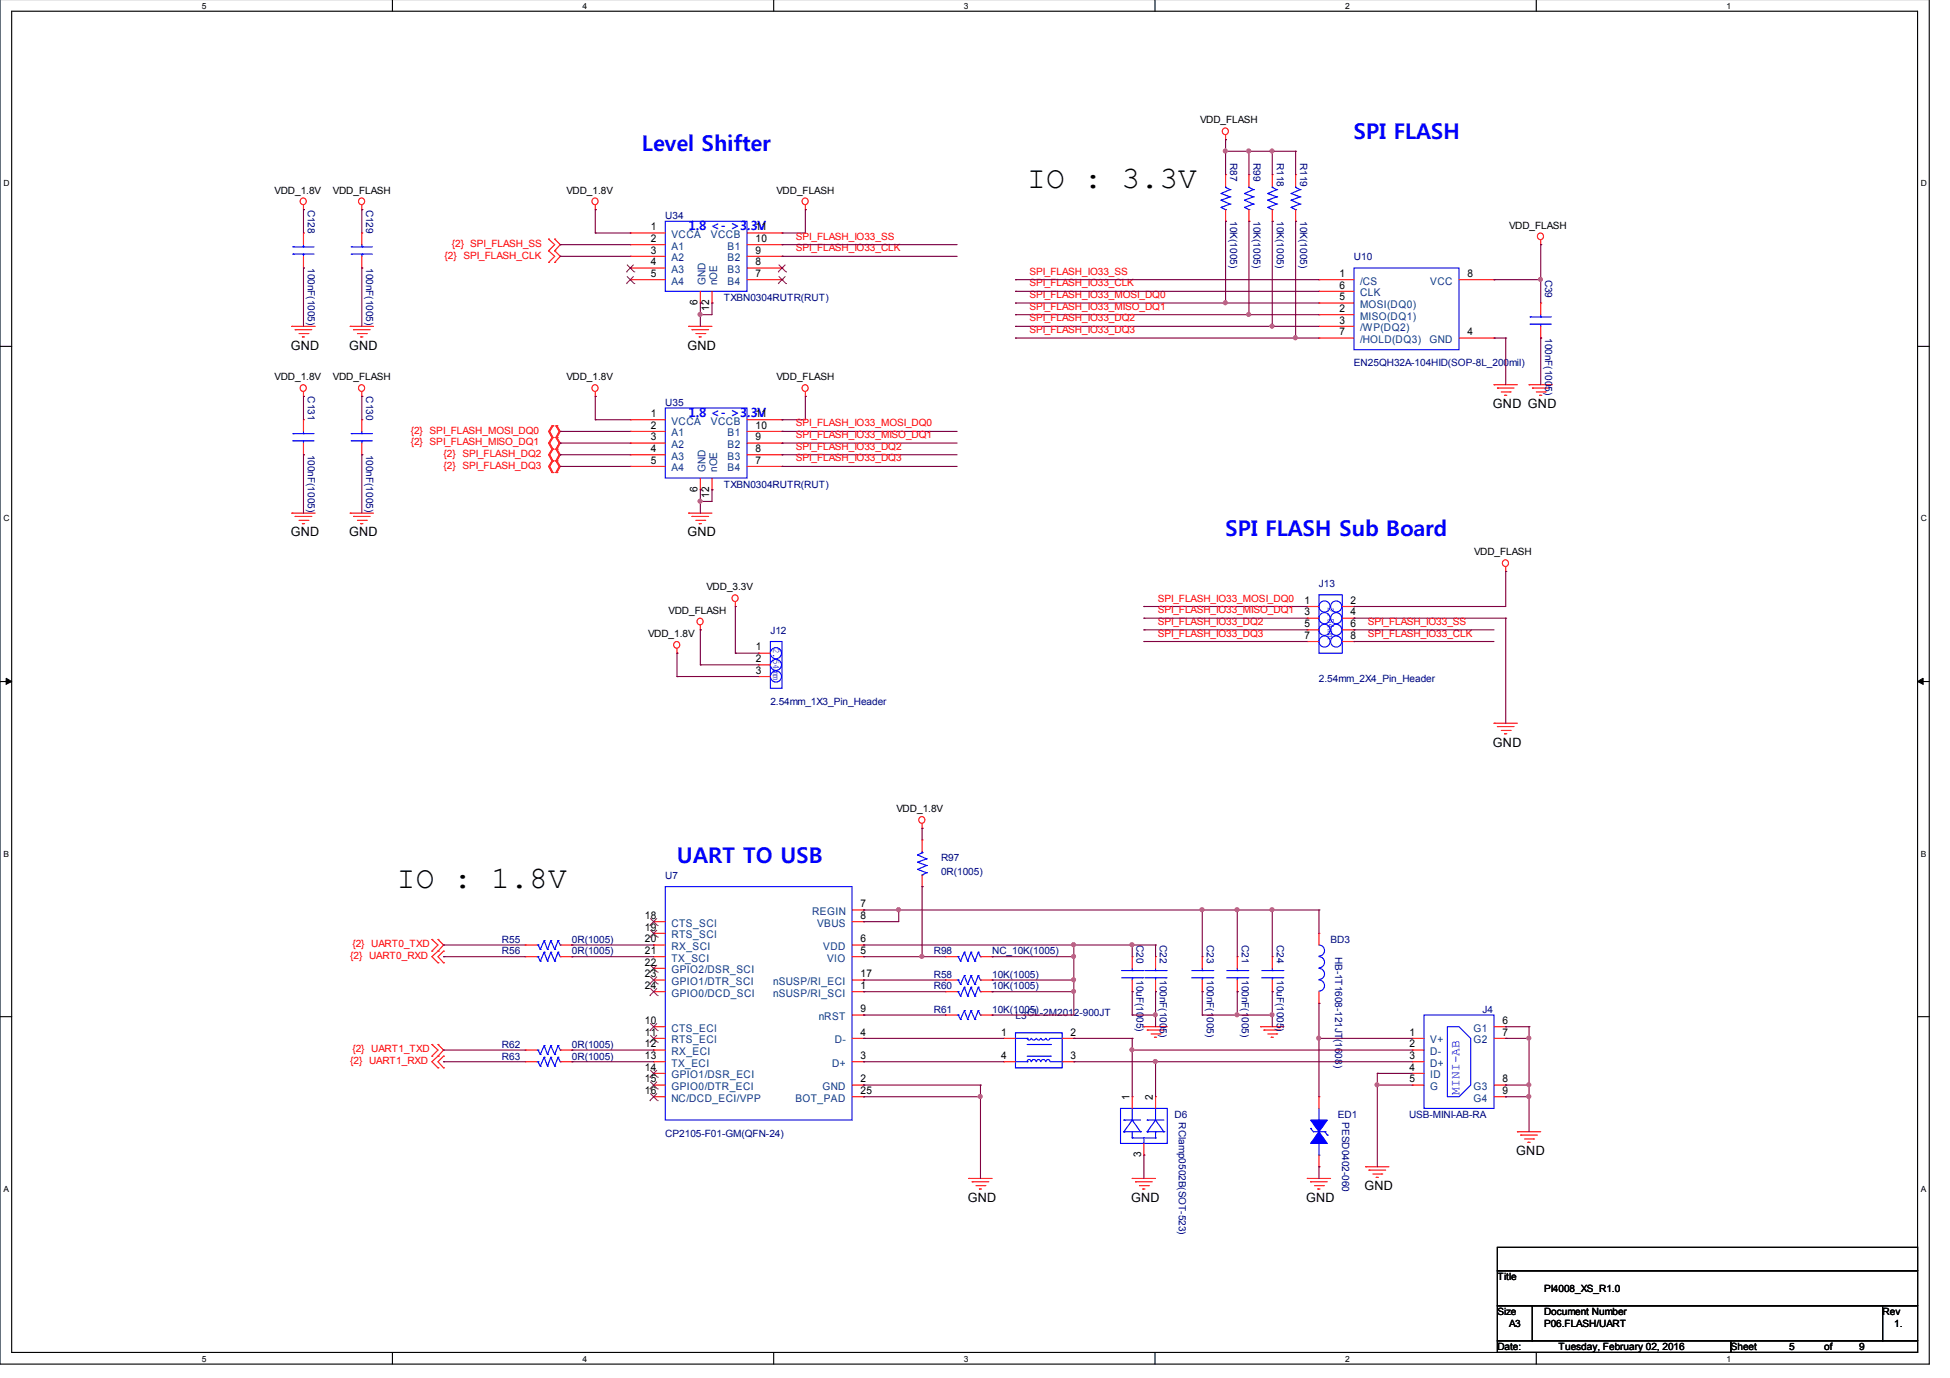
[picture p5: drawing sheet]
<svg xmlns="http://www.w3.org/2000/svg" width="297mm" height="210mm" viewBox="0 0 297 210" stroke-linecap="round" stroke-linejoin="round" font-family="sans-serif">
<path d="M0 -.1v207.9h293.9v-207.9M1.8 1.7h290.3v204.3h-290.3z" fill="none" stroke="#000" stroke-width=".17"/>
<g fill="#fff">
<path d="M30.7 .2h.6v1.3h-.6z"/>
<path d="M30.7 206.3h.6v1.3h-.6z"/>
</g>
<path d="M59.8 -.1v1.8M59.8 206v1.8" fill="none" stroke="#000" stroke-width=".17"/>
<g fill="#fff">
<path d="M88.7 .2h.6v1.3h-.6z"/>
<path d="M88.7 206.3h.6v1.3h-.6z"/>
</g>
<path d="M117.9 -.1v1.8M117.9 206v1.8" fill="none" stroke="#000" stroke-width=".17"/>
<g fill="#fff">
<path d="M146.8 .2h.6v1.3h-.6z"/>
<path d="M146.8 206.3h.6v1.3h-.6z"/>
</g>
<path d="M175.9 -.1v1.8M175.9 206v1.8" fill="none" stroke="#000" stroke-width=".17"/>
<g fill="#fff">
<path d="M204.9 .2h.6v1.3h-.6z"/>
<path d="M204.9 206.3h.6v1.3h-.6z"/>
</g>
<path d="M234 -.1v1.8M234 206v1.8" fill="none" stroke="#000" stroke-width=".17"/>
<g fill="#fff">
<path d="M263 .2h.6v1.3h-.6z"/>
<path d="M263 206.3h.6v1.3h-.6z"/>
<path d="M.5 27.2h.9v1.3h-.9z"/>
<path d="M292.6 27.2h.9v1.3h-.9z"/>
<path d="M.5 78.2h.9v1.4h-.9z"/>
<path d="M292.6 78.2h.9v1.4h-.9z"/>
</g>
<path d="M0 52.8h1.8M292.1 52.8h1.8" fill="none" stroke="#000" stroke-width=".17"/>
<g fill="#fff">
<path d="M.5 129.3h.8v1.4h-.8z"/>
<path d="M292.6 129.3h.8v1.4h-.8z"/>
</g>
<path d="M0 103.8h1.8M292.1 103.8h1.8" fill="none" stroke="#000" stroke-width=".17"/>
<path d="M.9 103.3l.9 .5-.9 .4zM292.1 103.8l.8-.5v.9z" fill="#000" stroke="#000" stroke-width=".15"/>
<g fill="#fff">
<path d="M.5 180.4h.7v1.3h-.7z"/>
<path d="M292.6 180.4h.7v1.3h-.7z"/>
</g>
<path d="M0 154.9h1.8M292.1 154.9h1.8M228.1 190h64v3.6h-64zM228.1 193.6h64v5.3h-64zM228.1 198.9h5.3v5.3h-5.3zM233.4 198.9h53.4v5.3h-53.4zM286.8 198.9h5.3v5.3h-5.3zM228.1 204.2h35.6v1.8h-35.6zM263.7 204.2h28.4v1.8h-28.4z" fill="none" stroke="#000" stroke-width=".17"/>
<g fill="none" stroke="#f00" stroke-width=".17">
<path d="M46.2 31.9h.1M46.2 35.5h.1M46.2 31.3v.6M46.2 35.5v1.8M46.2 39v1.8M55.1 31.9h.1M55.1 35.5h.1M55.1 31.3v.6M55.1 35.5v1.8M55.1 39v1.8M83.6 38.2h.1M83.6 36.4h.1"/>
<path d="M83.6 40h.1M83.6 36.4l.9 .9-.9 .9M83.6 38.2l.9 .8-.9 1M84.5 36.4h.1M84.5 38.2h.1M84.5 40h.1M84.5 36.4l.8 .9-.8 .9M84.5 38.2l.8 .8-.8 1M90.7 31.9h.1M90.7 31.3v.6M96 35.5h.1M96 37.3h.1"/>
<path d="M96 39h.1M96 35.5h5.3M96 37.3h5.3M96 39h5.3M113.8 35.5h5.3M113.8 37.3h5.3M113.8 39h5.3M119.1 39h.1M119.1 37.3h.1M119.1 35.5h.1M122.7 31.9h.1M122.7 31.3v.6"/>
<path d="M186.7 21.3h.1M186.7 33.7h.1M186.7 26.6h.1M186.7 20.6v.7M186.7 26.6v1.8M186.7 31.9v1.8M190.2 33.7h.1M190.2 26.6h.1M190.2 26.6v1.8M190.2 31.9v1.8M193.8 33.7h.1M193.8 26.6h.1"/>
<path d="M193.8 26.6v1.8M193.8 31.9v1.8M197.4 33.7h.1M197.4 26.6h.1M197.4 26.6v1.8M197.4 31.9v1.8M234.7 37.3h.1M234.7 36.6v.7M44.4 49.7h.1M44.4 49.7h3.6M45 50.2h.1M45 50.2h2.5"/>
<path d="M45.6 50.8h1.3M46.1 51.3h.1M46.1 51.3h.3M46.2 40.8h.1M46.2 59.7v.7M46.9 50.8h.1M53.3 49.7h.1M53.3 49.7h3.6M53.8 50.2h.1M53.8 50.2h2.6M54.4 50.8h1.4M54.9 51.3h.1"/>
<path d="M54.9 51.3h.4M55.1 40.8h.1M55.1 59.7v.7M55.8 50.8h.1M90.7 59.7v.7M96 40.8h.1M96 42.6h.1M96 40.8h5.3M96 42.6h5.3M104.9 49.7h.1M104.9 49.7h3.6M105.4 50.2h.1"/>
<path d="M105.4 50.2h2.5M106 50.8h1.4M106.5 51.3h.1M106.5 51.3h.3M106.7 46.2h.1M106.7 44.4v1.8M107.4 50.8h.1M108.5 46.2h.1M108.5 44.4v1.8M113.8 40.8h5.3M113.8 42.6h5.3M119.1 42.6h.1"/>
<path d="M119.1 40.8h.1M122.7 59.7v.7M200.9 42.6h.1M200.9 47.9h.1M200.9 49.7h.1M200.9 46.2h.1M200.9 44.4h.1M200.9 51.5h.1M200.9 49.7h5.3M200.9 42.6h5.3M200.9 47.9h5.3M200.9 51.5h5.3"/>
<path d="M200.9 46.2h5.3M200.9 44.4h5.3M222.2 42.6h5.4M222.2 51.5h5.4M227.6 58.6h.1M227.6 51.5h.1M227.6 42.6h.1M227.6 58.6h3.5M228.1 59.1h.1M228.1 59.1h2.5M228.7 59.7h1.3M230 59.7h.1"/>
<path d="M232.9 58.6h.1M232.9 58.6h3.6M233.4 59.1h.1M233.4 59.1h2.6M234 59.7h1.4M234.7 51.5h.1M234.7 46.2h.1M234.7 46.2v1.7M234.7 49.7v1.8M235.4 59.7h.1M44.4 78.2h.1M44.4 78.2h3.6"/>
<path d="M45 78.7h.1M45 78.7h2.5M45.6 79.3h1.3M46.1 79.8h.1M46.1 79.8h.3M46.2 60.4h.1M46.2 69.3h.1M46.2 63.9h.1M46.2 63.9v1.8M46.2 67.5v1.8M46.9 79.3h.1M53.3 78.2h.1"/>
<path d="M53.3 78.2h3.6M53.8 78.7h.1M53.8 78.7h2.6M54.4 79.3h1.4M54.9 79.8h.1M54.9 79.8h.4M55.1 60.4h.1M55.1 69.3h.1M55.1 63.9h.1M55.1 63.9v1.8M55.1 67.5v1.8M55.8 79.3h.1"/>
<path d="M84.1 64.9h.1M84.1 66.6h.1M84.1 68.4h.1M84.1 70.2h.1M84.1 72h.1M84.1 64.9l-.5 .8 .5 .9M84.1 66.6l-.5 .9 .5 .9M84.1 68.4l-.5 .9 .5 .9M84.1 70.2l-.5 .8 .5 1M84.2 64.9h.1M84.2 66.6h.1M84.2 68.4h.1"/>
<path d="M84.2 70.2h.1M84.2 72h.1M84.2 64.9l-.5 .8 .5 .9M84.2 66.6l-.5 .9 .5 .9M84.2 68.4l-.5 .9 .5 .9M84.2 70.2l-.5 .8 .5 1M84.7 64.9h.1M84.7 66.6h.1M84.7 68.4h.1M84.7 70.2h.1M84.7 72h.1M84.7 64.9l.5 .8-.5 .9"/>
<path d="M84.7 66.6l.5 .9-.5 .9M84.7 68.4l.5 .9-.5 .9M84.7 70.2l.5 .8-.5 1M84.8 64.9h.1M84.8 66.6h.1M84.8 68.4h.1M84.8 70.2h.1M84.8 72h.1M84.8 64.9l.5 .8-.5 .9M84.8 66.6l.5 .9-.5 .9M84.8 68.4l.5 .9-.5 .9M84.8 70.2l.5 .8-.5 1"/>
<path d="M90.7 60.4h.1M96 63.9h.1M96 65.7h.1M96 67.5h.1M96 69.3h.1M96 71h.1M96 63.9h5.3M96 65.7h5.3M96 67.5h5.3M96 69.3h5.3M96 71h5.3M104.9 78.2h.1"/>
<path d="M104.9 78.2h3.6M105.4 78.7h.1M105.4 78.7h2.5M106 79.3h1.4M106.5 79.8h.1M106.5 79.8h.3M106.7 74.6h.1M106.7 72.8v1.8M107.4 79.3h.1M108.5 74.6h.1M108.5 72.8v1.8M113.8 63.9h5.3"/>
<path d="M113.8 65.7h5.3M113.8 67.5h5.3M113.8 69.3h5.3M113.8 71h5.3M119.1 71h.1M119.1 69.3h.1M119.1 67.5h.1M119.1 65.7h.1M119.1 63.9h.1M122.7 60.4h.1M229.2 60.2h.1M229.2 60.2h.3"/>
<path d="M234.5 60.2h.1M234.5 60.2h.4M103.1 99.5h.1M103.1 98.8v.7M106.7 95.9h.1M106.7 95.3v.6M112 92.4h.1M112 91.7v.7M115.6 99.5h.1M115.6 99.5h1.7M199.1 92.4h.1M199.1 94.2h.1"/>
<path d="M199.1 95.9h.1M199.1 97.7h.1M199.1 92.4h1.8M199.1 94.2h1.8M199.1 95.9h1.8M199.1 97.7h1.8M204.5 92.4h1.7M204.5 94.2h1.7M204.5 95.9h1.7M204.5 97.7h1.7M206.2 92.4h.1M206.2 94.2h.1"/>
<path d="M206.2 95.9h.1M206.2 97.7h.1M229.4 87.1h.1M229.4 86.4v.7M115.6 101.3h.1M115.6 103.1h.1M115.6 101.3h1.7M115.6 103.1h1.7M227.6 110.2h.1M227.6 110.2h3.5M228.1 110.7h.1M228.1 110.7h2.5"/>
<path d="M228.7 111.3h1.3M229.2 111.8h.1M229.2 111.8h.3M230 111.3h.1M129.8 138.6h1.8M131.6 138.6h.1M140.5 126.2h.1M140.5 135.1h.1M140.5 127.9h.1M140.5 125.5v.7M140.5 127.9v1.8M140.5 133.3v1.8"/>
<path d="M65.8 159.1h.1M65.8 144.9h.1M65.8 143.1h.1M65.8 159.1l.9 .8-.9 1M65.8 143.1l.9 .8-.9 1M66.7 159.1h.1M66.7 143.1h.1M66.7 144.9h.1M66.7 146.7h.1M66.7 159.1l.9 .8-.9 1M66.7 143.1l.9 .8-.9 1M66.7 144.9l-.9 .8 .9 1"/>
<path d="M67.6 144.9h.1M67.6 146.7h.1M67.6 144.9l-.9 .8 .9 1M80 143.9h.1M80 159.9h.1M80 145.7h.1M80 143.9h1.8M80 145.7h1.8M80 159.9h1.8M85.3 143.9h1.8M85.3 145.7h1.8M85.3 159.9h1.8"/>
<path d="M87.1 143.9h.1M87.1 159.9h.1M87.1 145.7h.1M99.6 156.4h.1M99.6 158.2h.1M99.6 159.9h.1M99.6 143.9h.1M99.6 145.7h.1M99.6 147.5h.1M99.6 140.4h.1M99.6 142.2h.1M99.6 151.1h.1"/>
<path d="M99.6 149.3h.1M99.6 156.4h1.7M99.6 143.9h1.7M99.6 151.1h1.7M99.6 158.2h1.7M99.6 149.3h1.7M99.6 145.7h1.7M99.6 159.9h1.7M99.6 140.4h1.7M99.6 147.5h1.7M99.6 142.2h1.7M129.8 154.6h1.8"/>
<path d="M129.8 143.9h1.8M129.8 151.1h1.8M129.8 158.2h1.8M129.8 149.3h1.8M129.8 145.7h1.8M129.8 140.4h1.8M131.6 154.6h.1M131.6 140.4h.1M131.6 143.9h.1M131.6 145.7h.1M131.6 151.1h.1M131.6 158.2h.1"/>
<path d="M131.6 149.3h.1M144 154.6h.1M144 151.1h.1M144 149.3h.1M144 145.7h.1M144 154.6h1.8M144 151.1h1.8M144 149.3h1.8M144 145.7h1.8M149.4 154.6h1.7M149.4 151.1h1.7M149.4 149.3h1.7"/>
<path d="M149.4 145.7h1.7M151.1 154.6h.1M151.1 151.1h.1M151.1 149.3h.1M151.1 145.7h.1M152.9 158.2h.1M152.9 158.2h1.8M161.8 158.2h1.8M163.6 158.2h.1M172.5 145.7h.1M172.5 151.1h.1M172.5 145.7v1.8"/>
<path d="M172.5 149.3v1.8M174.2 156.4h.1M174.2 156.4h3.6M174.8 156.9h.1M174.8 156.9h2.5M175.3 157.5h1.4M175.9 158h.1M175.9 158h.3M176 145.7h.1M176 151.1h.1M176 145.7v1.8M176 149.3v1.8"/>
<path d="M176.7 157.5h.1M183.1 145.7h.1M183.1 151.1h.1M183.1 145.7v1.8M183.1 149.3v1.8M188.5 145.7h.1M188.5 151.1h.1M188.5 145.7v1.8M188.5 149.3v1.8M192 156.4h.1M192 156.4h3.6M192.5 156.9h.1"/>
<path d="M192.5 156.9h2.6M193.1 157.5h1.4M193.6 158h.1M193.6 158h.4M193.8 145.7h.1M193.8 151.1h.1M193.8 145.7v1.8M193.8 149.3v1.8M194.5 157.5h.1M200.9 142.2h.1M200.9 152.8h.1M200.9 142.2v1.7"/>
<path d="M200.9 151.1v1.7M215.1 158.2h.1M215.1 159.9h.1M215.1 158.2h1.8M215.1 159.9h1.8M227.6 156.4h1.8M227.6 158.2h1.8M229.4 156.4h.1M229.4 158.2h.1M65.8 160.9h.1M66.7 160.9h.1M66.7 162.7h.1"/>
<path d="M66.7 160.9l-.9 .8 .9 1M67.6 160.9h.1M67.6 162.7h.1M67.6 160.9l-.9 .8 .9 1M80 161.7h.1M80 161.7h1.8M85.3 161.7h1.8M87.1 161.7h.1M99.6 161.7h.1M99.6 167.1h.1M99.6 163.5h.1M99.6 165.3h.1"/>
<path d="M99.6 161.7h1.7M99.6 163.5h1.7M99.6 165.3h1.7M99.6 167.1h1.7M129.8 161.7h1.8M129.8 165.3h1.8M129.8 167.1h1.8M131.6 165.3h.1M131.6 161.7h.1M131.6 167.1h.1M147.6 179.5h.1M147.6 179.5h3.5"/>
<path d="M152.9 161.7h.1M152.9 161.7h1.8M161.8 161.7h1.8M163.6 161.7h.1M172.5 179.5h.1M172.5 167.1h.1M172.5 179.5h3.5M172.5 167.1v1.7M174.2 176h.1M174.2 174.2v1.8M176 167.1h.1M176 167.1v1.7"/>
<path d="M199.1 179.5h.1M199.1 179.5h3.6M200.9 167.1h.1M200.9 177.7h.1M200.9 167.1v1.7M200.9 176v1.7M208 177.7h.1M208 177.7h3.6M208.5 178.2h.1M208.5 178.2h2.6M209.1 178.8h1.4M209.6 179.3h.1"/>
<path d="M209.6 179.3h.4M210.5 178.8h.1M215.1 161.7h.1M215.1 163.5h.1M215.1 165.3h.1M215.1 161.7h1.8M215.1 163.5h1.8M215.1 165.3h1.8M227.6 165.3h1.8M227.6 167.1h1.8M229.4 167.1h.1M229.4 165.3h.1"/>
<path d="M231.1 172.4h.1M231.1 172.4h3.6M231.6 172.9h.1M231.6 172.9h2.6M232.2 173.5h1.4M232.7 174h.1M232.7 174h.4M233.6 173.5h.1M148.1 180h.1M148.1 180h2.5M148.7 180.6h1.3M149.2 181.1h.1"/>
<path d="M149.2 181.1h.3M150 180.6h.1M173 180h.1M173 180h2.5M173.6 180.6h1.3M174.1 181.1h.1M174.1 181.1h.3M174.9 180.6h.1M199.6 180h.1M199.6 180h2.6M200.2 180.6h1.4M200.7 181.1h.1"/>
<path d="M200.7 181.1h.4M201.6 180.6h.1"/>
<circle cx="186.6" cy="20" r=".49"/>
<circle cx="46.2" cy="30.7" r=".49"/>
<circle cx="55.1" cy="30.7" r=".49"/>
<circle cx="90.6" cy="30.7" r=".49"/>
<circle cx="122.6" cy="30.7" r=".49"/>
<circle cx="234.6" cy="36" r=".49"/>
<circle cx="46.2" cy="59.1" r=".49"/>
<circle cx="55.1" cy="59.1" r=".49"/>
<circle cx="90.6" cy="59.1" r=".49"/>
<circle cx="122.6" cy="59.1" r=".49"/>
<circle cx="103.1" cy="98.2" r=".49"/>
<circle cx="106.6" cy="94.7" r=".49"/>
<circle cx="111.9" cy="91.1" r=".49"/>
<circle cx="229.3" cy="85.8" r=".49"/>
<circle cx="140.4" cy="124.9" r=".49"/>
</g>
<g fill="none" stroke="#00f" stroke-width=".17">
<path d="M44.6 37.6h.1M44.6 38.7h.1M44.6 37.6h3.2M44.6 38.7h3.2M46.2 38.7h.1M46.2 37.6h.1M46.2 37.3v.3M46.2 38.7v.3M53.5 37.6h.1M53.5 38.7h.1M53.5 37.6h3.2M53.5 38.7h3.2"/>
<path d="M55.1 38.7h.1M55.1 37.6h.1M55.1 37.3v.3M55.1 38.7v.3M101.3 33.7h12.5v10.7h-12.5zM186 29.5h.1M186 30.5h.1M186 31.6h.1M186 29.5l1.4 .5M186 30.5l1.4 .6M186 31.6l.7 .3M186.7 31.9h.1"/>
<path d="M186.7 28.5h.1M186.7 28.5l.7 .4M186.7 28.4v.1M187.4 28.9h.1M187.4 30h.1M187.4 31.1h.1M187.4 28.9l-1.4 .6M187.4 30l-1.4 .5M187.4 31.1l-1.4 .5M189.6 29.5h.1M189.6 30.5h.1M189.6 31.6h.1"/>
<path d="M189.6 29.5l1.3 .5M189.6 30.5l1.3 .6M189.6 31.6l.6 .3M190.2 31.9h.1M190.2 28.5h.1M190.2 28.5l.7 .4M190.2 28.4v.1M190.9 28.9h.1M190.9 30h.1M190.9 31.1h.1M190.9 28.9l-1.3 .6M190.9 30l-1.3 .5"/>
<path d="M190.9 31.1l-1.3 .5M193.1 29.5h.1M193.1 30.5h.1M193.1 31.6h.1M193.1 29.5l1.4 .5M193.1 30.5l1.4 .6M193.1 31.6l.7 .3M193.8 31.9h.1M193.8 28.5h.1M193.8 28.4v.1M193.8 28.5l.7 .4M194.5 28.9h.1"/>
<path d="M194.5 30h.1M194.5 31.1h.1M194.5 28.9l-1.4 .6M194.5 30l-1.4 .5M194.5 31.1l-1.4 .5M196.7 29.5h.1M196.7 30.5h.1M196.7 31.6h.1M196.7 29.5l1.3 .5M196.7 30.5l1.3 .6M196.7 31.6l.7 .3M197.4 31.9h.1"/>
<path d="M197.4 28.5h.1M197.4 28.5l.6 .4M197.4 28.4v.1M198 28.9h.1M198 30h.1M198 31.1h.1M198 28.9l-1.3 .6M198 30l-1.3 .5M198 31.1l-1.3 .5M206.2 40.8h16v12.5h-16zM233.1 48.3h.1M233.1 49.4h.1"/>
<path d="M233.1 48.3h3.2M233.1 49.4h3.2M234.7 49.4h.1M234.7 48.3h.1M234.7 47.9v.4M234.7 49.4v.3M44.6 66.1h.1M44.6 67.2h.1M44.6 66.1h3.2M44.6 67.2h3.2M46.2 67.2h.1M46.2 66.1h.1"/>
<path d="M46.2 65.7v.4M46.2 67.2v.3M53.5 66.1h.1M53.5 67.2h.1M53.5 66.1h3.2M53.5 67.2h3.2M55.1 67.2h.1M55.1 66.1h.1M55.1 65.7v.4M55.1 67.2v.3M101.3 62.2h12.5v10.6h-12.5zM117.3 97.7h1.8v7.1h-1.8z"/>
<path d="M200.9 90.6h3.6v8.9h-3.6zM101.3 135.1h28.5v35.5h-28.5zM139.8 130.2h.1M139.8 131.3h.1M139.8 132.4h.1M139.8 130.2l1.3 .6M139.8 131.3l1.3 .5M139.8 132.4l1.3 .5M140.5 133.3h.1M140.5 129.9h.1M140.5 129.9l-.7 .3M140.5 129.7v.2"/>
<path d="M141.1 130.8h.1M141.1 131.8h.1M141.1 132.9h.1M141.1 130.8l-1.3 .5M141.1 131.8l-1.3 .6M141.1 132.9l-.6 .4M81.8 143.9h.2M81.8 145.7h.2M81.8 159.9h.2M82 143.9h.1M82 159.9h.1M82 145.7h.1"/>
<path d="M82 143.9l.3 .7M82 159.9l.3 .7M82 145.7l.3 .7M82.3 144.6h.1M82.3 146.4h.1M82.9 143.3h.1M82.9 159.3h.1M82.9 145h.1M82.9 143.3l-.6 1.3M82.9 143.3l.5 1.3M82.9 159.3l-.6 1.3M82.9 159.3l.5 1.3"/>
<path d="M82.9 145l-.6 1.4M82.9 145l.5 1.4M83.4 144.6h.1M83.4 146.4h.1M83.9 143.3h.1M83.9 159.3h.1M83.9 145h.1M83.9 143.3l-.5 1.3M83.9 143.3l.6 1.3M83.9 159.3l-.5 1.3M83.9 159.3l.6 1.3M83.9 145l-.5 1.4"/>
<path d="M83.9 145l.6 1.4M84.5 144.6h.1M84.5 146.4h.1M85 143.3h.1M85 159.3h.1M85 145h.1M85 143.3l-.5 1.3M85 143.3l.3 .6M85 159.3l-.5 1.3M85 159.3l.3 .6M85 145l-.5 1.4M85 145l.3 .7"/>
<path d="M85.3 143.9h.1M85.3 159.9h.1M85.3 145.7h.1M145.8 154.6h.2M145.8 151.1h.2M145.8 149.3h.2M145.8 145.7h.2M146 154.6h.1M146 151.1h.1M146 149.3h.1M146 145.7h.1M146 154.6l.3 .7"/>
<path d="M146 151.1l.3 .6M146 149.3l.3 .7M146 145.7l.3 .7M146.3 155.3h.1M146.3 151.7h.1M146.3 150h.1M146.3 146.4h.1M146.9 153.9h.1M146.9 150.4h.1M146.9 148.6h.1M146.9 145h.1M146.9 153.9l-.6 1.4"/>
<path d="M146.9 153.9l.5 1.4M146.9 150.4l-.6 1.3M146.9 150.4l.5 1.3M146.9 148.6l-.6 1.4M146.9 148.6l.5 1.4M146.9 145l-.6 1.4M146.9 145l.5 1.4M147.4 155.3h.1M147.4 151.7h.1M147.4 150h.1M147.4 146.4h.1M147.9 153.9h.1"/>
<path d="M147.9 150.4h.1M147.9 148.6h.1M147.9 145h.1M147.9 153.9l-.5 1.4M147.9 153.9l.6 1.4M147.9 150.4l-.5 1.3M147.9 150.4l.6 1.3M147.9 148.6l-.5 1.4M147.9 148.6l.6 1.4M147.9 145l-.5 1.4M147.9 145l.6 1.4M148.5 155.3h.1"/>
<path d="M148.5 151.7h.1M148.5 150h.1M148.5 146.4h.1M149 153.9h.1M149 150.4h.1M149 148.6h.1M149 145h.1M149 153.9l-.5 1.4M149 153.9l.4 .7M149 150.4l-.5 1.3M149 150.4l.4 .7M149 148.6l-.5 1.4"/>
<path d="M149 148.6l.4 .7M149 145l-.5 1.4M149 145l.4 .7M149.4 154.6h.1M149.4 151.1h.1M149.4 149.3h.1M149.4 145.7h.1M154.7 157.3h7.1v5.4h-7.1zM154.7 158.2h1.8M156.5 158.2h.1M156.5 159.1h3.5M157.1 158.2a.3 .3 0 0 1-.3 .2 .3 .3 0 0 1-.3-.2"/>
<path d="M157.8 158.2a.35 .35 0 0 1-.3 .2 .35 .35 0 0 1-.4-.2M158.5 158.2a.3 .3 0 0 1-.3 .2 .3 .3 0 0 1-.3-.2M159.3 158.2a.35 .35 0 0 1-.4 .2 .35 .35 0 0 1-.3-.2M159.9 158.2a.3 .3 0 0 1-.3 .2 .3 .3 0 0 1-.3-.2M160 159.1h.1M160 158.2h1.8M161.8 158.2h.1M170.9 148.9h3.2M170.9 147.8h3.2M172.5 147.8h.1M172.5 148.9h.1M172.5 147.5v.3"/>
<path d="M172.5 148.9v.4M174.1 148.9h.1M174.1 147.8h.1M174.4 148.9h3.2M174.4 147.8h3.2M176 147.8h.1M176 148.9h.1M176 147.5v.3M176 148.9v.4M177.6 148.9h.1M177.6 147.8h.1M181.5 148.9h3.2"/>
<path d="M181.5 147.8h3.2M183.1 147.8h.1M183.1 148.9h.1M183.1 147.5v.3M183.1 148.9v.4M184.7 148.9h.1M184.7 147.8h.1M186.9 148.9h3.2M186.9 147.8h3.2M188.5 147.8h.1M188.5 148.9h.1M188.5 147.5v.3"/>
<path d="M188.5 148.9v.4M190.1 148.9h.1M190.1 147.8h.1M192.2 148.9h3.2M192.2 147.8h3.2M193.8 147.8h.1M193.8 148.9h.1M193.8 147.5v.3M193.8 148.9v.4M195.4 148.9h.1M195.4 147.8h.1M200.9 143.9a.85 .85 0 0 1 .9 .9 .85 .85 0 0 1-.9 .8"/>
<path d="M200.9 145.7a.85 .85 0 0 1 .9 .9 .85 .85 0 0 1-.9 .8M200.9 147.5a.85 .85 0 0 1 .9 .9 .85 .85 0 0 1-.9 .8M200.9 149.3a.85 .85 0 0 1 .9 .8 .85 .85 0 0 1-.9 .9M216.9 154.6h10.7v14.2h-10.7zM220.5 156.4h1.7l1.8 1.8v7.1l-1.8 1.8h-1.7zM81.8 161.7h.2M82 161.7h.1M82 161.7l.3 .7M82.3 162.4h.1M82.3 160.6h.1M82.9 161.1h.1M82.9 161.1l-.6 1.3"/>
<path d="M82.9 161.1l.5 1.3M83.4 162.4h.1M83.4 160.6h.1M83.9 161.1h.1M83.9 161.1l-.5 1.3M83.9 161.1l.6 1.3M84.5 162.4h.1M84.5 160.6h.1M85 161.1h.1M85 161.1l-.5 1.3M85 161.1l.3 .6M85.3 161.7h.1"/>
<path d="M154.7 161.7h1.8M156.5 161.7h.1M156.5 160.9h3.5M157.1 161.7a.3 .3 0 0 0-.3-.3 .3 .3 0 0 0-.3 .3M157.8 161.7a.34 .34 0 0 0-.3-.3 .34 .34 0 0 0-.4 .3M158.5 161.7a.3 .3 0 0 0-.3-.3 .3 .3 0 0 0-.3 .3M159.3 161.7a.34 .34 0 0 0-.4-.3 .34 .34 0 0 0-.3 .3M159.9 161.7a.3 .3 0 0 0-.3-.3 .3 .3 0 0 0-.3 .3M160 160.9h.1M160 161.7h1.8M161.8 161.7h.1M170.7 168.8h7.1v5.4h-7.1z"/>
<path d="M171.2 170.6h.1M171.2 172.4h.1M171.2 170.6h2.5M171.2 172.4h2.5M172.5 173.3h.1M172.5 168.8h.1M172.5 168.8v1.8M172.5 172.4v.9M172.5 173.3h3.5M172.5 170.6l1.2 1.8M172.5 170.6l-1.3 1.8M173.7 172.4h.1"/>
<path d="M174.2 174.2h.1M174.2 173.3v.9M174.8 170.6h.1M174.8 172.4h.1M174.8 170.6h2.5M174.8 172.4h2.5M176 168.8h.1M176 173.3h.1M176 172.4h.1M176 170.6l1.3 1.8M176 170.6l-1.2 1.8M176 168.8v1.8"/>
<path d="M176 172.4v.9M177.3 172.4h.1M199.6 171.9h.1M199.6 171.9l.5 .5h1.7M200.9 170.6h.1M200.9 176h.1M200.9 168.8v1.8M200.9 174.2v1.8M201.8 172.4h.1M201.8 172.4l.4 .5M202.2 172.9h.1"/>
<circle cx="118.2" cy="99.5" r=".85"/>
<circle cx="201.8" cy="94.2" r=".85"/>
<circle cx="201.8" cy="92.4" r=".85"/>
<circle cx="201.8" cy="97.7" r=".85"/>
<circle cx="201.8" cy="95.9" r=".85"/>
<circle cx="203.5" cy="94.2" r=".85"/>
<circle cx="203.5" cy="92.4" r=".85"/>
<circle cx="203.5" cy="97.7" r=".85"/>
<circle cx="203.5" cy="95.9" r=".85"/>
<circle cx="118.2" cy="101.3" r=".85"/>
<circle cx="118.2" cy="103.1" r=".85"/>
</g>
<g fill="none" stroke="#804000" stroke-width=".15">
<path d="M95.4 41.4h.1M95.4 43.2h.1M95.5 40.3l1.1 1.1M95.5 42.1l1.1 1.1M96.5 40.3l-1.1 1.1M96.5 42.1l-1.1 1.1M96.6 41.4h.1M96.6 43.2h.1M118.5 43.2h.1M118.5 41.4h.1M118.6 42.1l1.1 1.1M118.6 40.3l1.1 1.1"/>
<path d="M119.6 42.1l-1.1 1.1M119.6 40.3l-1.1 1.1M119.7 43.2h.1M119.7 41.4h.1M99.1 139.9l1.1 1.1M100.1 139.9l-1.1 1.1M99 157h.1M99 158.8h.1M99 148.1h.1M99 141h.1M99 142.8h.1M99 151.7h.1"/>
<path d="M99 149.9h.1M99.1 155.9l1.1 1.1M99.1 157.7l1.1 1.1M99.1 147l1.1 1.1M99.1 141.7l1.1 1.1M99.1 150.6l1.1 1.1M99.1 148.8l1.1 1.1M100.1 155.9l-1.1 1.1M100.1 157.7l-1.1 1.1M100.1 147l-1.1 1.1M100.1 141.7l-1.1 1.1M100.1 150.6l-1.1 1.1"/>
<path d="M100.1 148.8l-1.1 1.1M100.2 157h.1M100.2 158.8h.1M100.2 148.1h.1M100.2 141h.1M100.2 142.8h.1M100.2 151.7h.1M100.2 149.9h.1M99 167.7h.1M99 164.1h.1M99 165.9h.1M99.1 166.6l1.1 1.1"/>
<path d="M99.1 163l1.1 1.1M99.1 164.8l1.1 1.1M100.1 166.6l-1.1 1.1M100.1 163l-1.1 1.1M100.1 164.8l-1.1 1.1M100.2 167.7h.1M100.2 164.1h.1M100.2 165.9h.1"/>
</g>
<g fill="#00f" stroke="#00f" stroke-width=".17">
<path d="M199.6 170.6h2.6l-1.3 1.8z" fill-rule="evenodd"/>
<path d="M200.9 172.4l1.3 1.8h-2.6z" fill-rule="evenodd"/>
</g>
<g fill="none" stroke="#800040" stroke-width=".17">
<path d="M46.2 31.9h.1M46.2 31.9v3.6M55.1 31.9h.1M55.1 31.9v3.6M85.3 37.3h.1M85.3 39h.1M85.3 37.3h10.7M85.3 39h10.7M90.7 31.9h.1M90.7 35.5h.1M90.7 31.9v3.6M90.7 35.5h5.3"/>
<path d="M119.1 35.5h.1M119.1 39h.1M119.1 37.3h.1M119.1 37.3h26.7M119.1 39h26.7M122.7 31.9h.1M122.7 31.9v3.6h-3.6M186.7 21.3h.1M186.7 33.7h.1M186.7 23h.1M186.7 21.3v5.3M186.7 33.7v12.5"/>
<path d="M186.7 23h10.7M190.2 23h.1M190.2 33.7h.1M190.2 23v3.6M190.2 33.7v14.2M193.8 23h.1M193.8 33.7h.1M193.8 23v3.6M193.8 33.7v16M197.4 23h.1M197.4 33.7h.1M197.4 23v3.6"/>
<path d="M197.4 33.7v17.8M234.7 37.3h.1M234.7 37.3v8.9M46.2 40.8h.1M46.2 40.8v8.9M55.1 40.8h.1M55.1 40.8v8.9M106.7 46.2h.1M106.7 47.9h.1M106.7 46.2v3.5M108.5 46.2h.1M108.5 46.2v1.7h-1.8"/>
<path d="M154.7 46.2h.1M154.7 47.9h.1M154.7 44.4h.1M154.7 42.6h.1M154.7 49.7h.1M154.7 51.5h.1M154.7 46.2h46.2M154.7 47.9h46.2M154.7 44.4h46.2M154.7 42.6h46.2M154.7 51.5h46.2M154.7 49.7h46.2"/>
<path d="M186.7 46.2h.1M190.2 47.9h.1M193.8 49.7h.1M197.4 51.5h.1M227.6 42.6h.1M227.6 51.5h.1M227.6 42.6h7.1M227.6 51.5h1.8M229.4 51.5h.1M229.4 51.5v7.1M234.7 42.6h.1M234.7 51.5h.1"/>
<path d="M234.7 51.5v7.1M46.2 69.3h.1M46.2 60.4h.1M46.2 60.4v3.5M46.2 69.3v8.9M55.1 69.3h.1M55.1 60.4h.1M55.1 60.4v3.5M55.1 69.3v8.9M85.3 65.7h.1M85.3 67.5h.1M85.3 69.3h.1"/>
<path d="M85.3 71h.1M85.3 65.7h10.7M85.3 67.5h10.7M85.3 69.3h10.7M85.3 71h10.7M90.7 60.4h.1M90.7 63.9h.1M90.7 60.4v3.5M90.7 63.9h5.3M106.7 74.6h.1M106.7 76.4h.1M106.7 74.6v3.6"/>
<path d="M108.5 74.6h.1M108.5 74.6v1.8h-1.8M119.1 63.9h.1M119.1 65.7h.1M119.1 67.5h.1M119.1 69.3h.1M119.1 71h.1M119.1 65.7h26.7M119.1 67.5h26.7M119.1 69.3h26.7M119.1 71h26.7M122.7 60.4h.1"/>
<path d="M122.7 60.4v3.5h-3.6M103.1 99.5h.1M103.1 99.5v3.6M106.7 95.9h.1M106.7 95.9v5.4M112 92.4h.1M112 99.5h.1M112 92.4v7.1M112 99.5h3.6M174.2 92.4h.1M174.2 95.9h.1M174.2 97.7h.1"/>
<path d="M174.2 94.2h.1M174.2 92.4h24.9M174.2 94.2h24.9M174.2 97.7h24.9M174.2 95.9h24.9M206.2 92.4h.1M206.2 94.2h.1M206.2 97.7h.1M206.2 95.9h.1M206.2 94.2h23.2M206.2 97.7h21.4M206.2 95.9h21.4"/>
<path d="M229.4 87.1h.1M229.4 94.2h.1M229.4 87.1v5.3h-23.2M229.4 94.2v16M103.1 103.1h.1M103.1 103.1h12.5M106.7 101.3h.1M106.7 101.3h8.9M131.6 138.6h.1M131.6 138.6h69.3M136.9 138.6h.1M136.9 138.6v1.8h-5.3"/>
<path d="M140.5 135.1h.1M140.5 126.2h.1M140.5 126.2v1.7M140.5 135.1v10.6M183.1 138.6h.1M183.1 138.6v7.1M188.5 138.6h.1M188.5 138.6v7.1M193.8 138.6h.1M193.8 138.6v7.1M200.9 138.6h.1M200.9 138.6v3.6"/>
<path d="M67.6 159.9h.1M67.6 143.9h.1M67.6 145.7h.1M67.6 143.9h12.4M67.6 145.7h12.4M67.6 159.9h12.4M87.1 159.9h.1M87.1 143.9h.1M87.1 145.7h.1M87.1 143.9h12.5M87.1 145.7h12.5M87.1 159.9h12.5"/>
<path d="M131.6 140.4h.1M131.6 154.6h.1M131.6 143.9h.1M131.6 145.7h.1M131.6 149.3h.1M131.6 151.1h.1M131.6 158.2h.1M131.6 154.6h12.4M131.6 143.9h44.4M131.6 145.7h12.4M131.6 149.3h12.4M131.6 151.1h12.4"/>
<path d="M131.6 158.2h21.3M140.5 145.7h.1M151.1 154.6h.1M151.1 149.3h.1M151.1 151.1h.1M151.1 145.7h.1M151.1 145.7h12.5M151.1 149.3h12.5M151.1 151.1h12.5M163.6 143.9h.1M163.6 149.3h.1M163.6 151.1h.1"/>
<path d="M163.6 158.2h.1M163.6 145.7h.1M163.6 143.9v10.7h-12.5M163.6 158.2h8.9M172.5 151.1h.1M172.5 154.6h.1M172.5 143.9h.1M172.5 159.9h.1M172.5 158.2h.1M172.5 154.6h3.5M172.5 143.9v1.8M172.5 151.1v3.5"/>
<path d="M172.5 158.2v8.9M172.5 159.9h42.6M176 151.1h.1M176 154.6h.1M176 143.9h.1M176 143.9v1.8M176 151.1v5.3M183.1 151.1h.1M183.1 154.6h.1M183.1 154.6h10.7M183.1 151.1v3.5M188.5 151.1h.1"/>
<path d="M188.5 154.6h.1M188.5 151.1v3.5M193.8 151.1h.1M193.8 154.6h.1M193.8 151.1v5.3M200.9 152.8h.1M200.9 158.2h.1M200.9 152.8v14.3M200.9 158.2h14.2M229.4 156.4h.1M229.4 158.2h.1M229.4 158.2h3.5"/>
<path d="M229.4 156.4h3.5M232.9 158.2h.1M232.9 156.4h.1M232.9 156.4v16M67.6 161.7h.1M67.6 161.7h12.4M87.1 161.7h.1M87.1 161.7h12.5M131.6 161.7h.1M131.6 167.1h.1M131.6 165.3h.1M131.6 161.7h21.3"/>
<path d="M131.6 165.3h17.8M131.6 167.1h17.8M149.4 167.1h.1M149.4 165.3h.1M149.4 165.3v14.2M163.6 161.7h.1M163.6 161.7h51.5M174.2 176h.1M174.2 176v3.5M176 161.7h.1M176 161.7v5.4M200.9 177.7h.1"/>
<path d="M200.9 177.7v1.8M209.8 165.3h.1M209.8 163.5h.1M209.8 165.3h5.3M209.8 163.5v14.2M209.8 163.5h5.3M229.4 165.3h.1M229.4 167.1h.1M229.4 165.3h3.5M229.4 167.1h3.5M232.9 165.3h.1M232.9 167.1h.1"/>
</g>
<g fill="#f0f" stroke="#f0f" stroke-width=".17">
<circle cx="186.6" cy="46.1" r=".3"/>
<circle cx="190.2" cy="47.9" r=".3"/>
<circle cx="234.7" cy="42.6" r=".3"/>
<circle cx="183.1" cy="138.6" r=".3"/>
<circle cx="136.9" cy="138.6" r=".3"/>
<circle cx="163.5" cy="145.7" r=".3"/>
<circle cx="163.5" cy="143.9" r=".3"/>
<circle cx="176" cy="154.6" r=".3"/>
<circle cx="172.4" cy="143.9" r=".3"/>
<circle cx="163.5" cy="151" r=".3"/>
<circle cx="188.4" cy="138.6" r=".3"/>
<circle cx="188.4" cy="154.6" r=".3"/>
<circle cx="193.8" cy="154.6" r=".3"/>
<circle cx="193.8" cy="138.6" r=".3"/>
<circle cx="176" cy="161.7" r=".3"/>
<circle cx="232.9" cy="167" r=".3"/>
<circle cx="232.9" cy="165.2" r=".3"/>
<circle cx="172.4" cy="159.9" r=".3"/>
<circle cx="209.8" cy="165.2" r=".3"/>
<circle cx="232.9" cy="158.1" r=".3"/>
<circle cx="200.9" cy="158.1" r=".3"/>
<circle cx="149.3" cy="167" r=".3"/>
<circle cx="140.4" cy="145.7" r=".3"/>
<circle cx="163.5" cy="149.2" r=".3"/>
<circle cx="193.8" cy="49.7" r=".3"/>
<circle cx="197.3" cy="51.4" r=".3"/>
<circle cx="190.2" cy="23" r=".3"/>
<circle cx="186.6" cy="23" r=".3"/>
<circle cx="193.8" cy="23" r=".3"/>
<circle cx="106.6" cy="47.9" r=".3"/>
<circle cx="106.6" cy="76.3" r=".3"/>
</g>
<g font-size="4.7">
<text x="156.5" y="28.6">IO : 3.3V</text>
<text x="60.5" y="135.3">IO : 1.8V</text>
</g>
<g font-size="3.3" fill="#00f">
<text x="97.8" y="22.9">Level Shifter</text>
<text x="206.2" y="21.2">SPI FLASH</text>
<text x="186.7" y="81.6">SPI FLASH Sub Board</text>
<text x="103.1" y="131.4">UART TO USB</text>
</g>
<g font-size="1.9" fill="#00f">
<text x="104.9" y="35.1">1.8 &lt;- &gt;3</text>
<text x="113.8" y="35.1">.</text>
<text x="114.3" y="35.1">3V</text>
<text x="104.9" y="63.5">1.8 &lt;- &gt;3</text>
<text x="113.8" y="63.5">.</text>
<text x="114.3" y="63.5">3V</text>
<text x="222.3" y="166.7" transform="rotate(-90 222.3 166.7)">MINI-AB</text>
</g>
<g font-size="1.9">
<text x="44.3" y="53.3">GND</text>
<text x="53.2" y="53.3">GND</text>
<text x="104.7" y="53.3">GND</text>
<text x="227.4" y="62.2">GND GND</text>
<text x="44.3" y="81.7">GND</text>
<text x="53.2" y="81.7">GND</text>
<text x="104.7" y="81.7">GND</text>
<text x="227.4" y="113.7">GND</text>
<text x="231" y="176">GND</text>
<text x="147.4" y="183.1">GND</text>
<text x="172.3" y="183.1">GND</text>
<text x="199" y="183.1">GND</text>
<text x="207.9" y="181.3">GND</text>
</g>
<g font-size="1.6">
<text x="99.1" y="35.1">1</text>
<text x="115.1" y="35.1">11</text>
<text x="99.1" y="36.8">2</text>
<text x="99.1" y="38.6">3</text>
<text x="99.1" y="40.4">4</text>
<text x="115.1" y="40.4">8</text>
<text x="115.1" y="38.6">9</text>
<text x="115.1" y="36.8">10</text>
<text x="99.1" y="42.2">5</text>
<text x="106.3" y="46.5" transform="rotate(-90 106.3 46.5)">6</text>
<text x="108" y="47.3" transform="rotate(-90 108 47.3)">12</text>
<text x="115.1" y="42.2">7</text>
<text x="204" y="42.2">1</text>
<text x="204" y="47.5">2</text>
<text x="204" y="45.7">5</text>
<text x="204" y="44">6</text>
<text x="223.5" y="42.2">8</text>
<text x="204" y="49.3">3</text>
<text x="204" y="51.1">7</text>
<text x="223.5" y="51.1">4</text>
<text x="99.1" y="63.5">1</text>
<text x="99.1" y="65.3">2</text>
<text x="115.1" y="65.3">10</text>
<text x="115.1" y="63.5">11</text>
<text x="99.1" y="67.1">3</text>
<text x="99.1" y="68.8">4</text>
<text x="99.1" y="70.6">5</text>
<text x="115.1" y="70.6">7</text>
<text x="115.1" y="68.8">8</text>
<text x="115.1" y="67.1">9</text>
<text x="106.3" y="74.9" transform="rotate(-90 106.3 74.9)">6</text>
<text x="108" y="75.8" transform="rotate(-90 108 75.8)">12</text>
<text x="198.7" y="92">1</text>
<text x="198.7" y="93.7">3</text>
<text x="198.7" y="95.5">5</text>
<text x="205.7" y="92">2</text>
<text x="205.7" y="93.7">4</text>
<text x="205.7" y="95.5">6</text>
<text x="115.1" y="99.1">1</text>
<text x="115.1" y="100.9">2</text>
<text x="198.7" y="97.3">7</text>
<text x="205.7" y="97.3">8</text>
<text x="115.1" y="102.6">3</text>
<text x="98.2" y="143.5">20</text>
<text x="98.2" y="140">18</text>
<text x="98.2" y="141.7">19</text>
<text x="131.1" y="138.2">7</text>
<text x="131.1" y="140">8</text>
<text x="131.1" y="143.5">6</text>
<text x="98.2" y="145.3">21</text>
<text x="98.2" y="147.1">22</text>
<text x="98.2" y="148.9">23</text>
<text x="131.1" y="145.3">5</text>
<text x="131.1" y="148.9">17</text>
<text x="98.2" y="156">10</text>
<text x="98.2" y="150.6">24</text>
<text x="131.1" y="154.2">9</text>
<text x="131.1" y="150.6">1</text>
<text x="228.9" y="156">6</text>
<text x="98.2" y="157.7">11</text>
<text x="98.2" y="159.5">12</text>
<text x="98.2" y="161.3">13</text>
<text x="131.1" y="161.3">3</text>
<text x="131.1" y="157.7">4</text>
<text x="152.5" y="157.7">1</text>
<text x="152.5" y="161.3">4</text>
<text x="163.1" y="157.7">2</text>
<text x="163.1" y="161.3">3</text>
<text x="214.7" y="157.7">1</text>
<text x="214.7" y="159.5">2</text>
<text x="214.7" y="161.3">3</text>
<text x="228.9" y="157.7">7</text>
<text x="98.2" y="166.6">16</text>
<text x="98.2" y="163.1">14</text>
<text x="98.2" y="164.9">15</text>
<text x="131.1" y="164.9">2</text>
<text x="131.1" y="166.6">25</text>
<text x="172" y="167.6" transform="rotate(-90 172 167.6)">1</text>
<text x="175.6" y="167.6" transform="rotate(-90 175.6 167.6)">2</text>
<text x="214.7" y="163.1">4</text>
<text x="214.7" y="164.9">5</text>
<text x="228.9" y="166.6">9</text>
<text x="228.9" y="164.9">8</text>
<text x="173.8" y="176.3" transform="rotate(-90 173.8 176.3)">3</text>
</g>
<g font-size="1.6" fill="#004080">
<text x="102.3" y="36.3">VCCA</text>
<text x="102.3" y="38">A1</text>
<text x="102.3" y="39.8">A2</text>
<text x="102.3" y="41.6">A3</text>
<text x="108.3" y="36.3">VCCB</text>
<text x="110.8" y="41.6">B3</text>
<text x="110.8" y="39.8">B2</text>
<text x="110.8" y="38">B1</text>
<text x="102.3" y="43.4">A4</text>
<text x="107.4" y="43.4" transform="rotate(-90 107.4 43.4)">GND</text>
<text x="109.2" y="43.4" transform="rotate(-90 109.2 43.4)">nOE</text>
<text x="110.8" y="43.4">B4</text>
<text x="207.2" y="43.4">/CS</text>
<text x="207.2" y="46.9">MOSI(DQ0)</text>
<text x="207.2" y="45.1">CLK</text>
<text x="217.8" y="43.4">VCC</text>
<text x="207.2" y="48.7">MISO(DQ1)</text>
<text x="207.2" y="50.5">/WP(DQ2)</text>
<text x="207.2" y="52.3">/HOLD(DQ3)</text>
<text x="217.8" y="52.3">GND</text>
<text x="102.3" y="64.7">VCCA</text>
<text x="108.3" y="64.7">VCCB</text>
<text x="102.3" y="66.5">A1</text>
<text x="102.3" y="68.3">A2</text>
<text x="102.3" y="70">A3</text>
<text x="102.3" y="71.8">A4</text>
<text x="107.4" y="71.9" transform="rotate(-90 107.4 71.9)">GND</text>
<text x="109.2" y="71.9" transform="rotate(-90 109.2 71.9)">nOE</text>
<text x="110.8" y="71.8">B4</text>
<text x="110.8" y="70">B3</text>
<text x="110.8" y="68.3">B2</text>
<text x="110.8" y="66.5">B1</text>
<text x="102.3" y="141.2">CTS_SCI</text>
<text x="102.3" y="142.9">RTS_SCI</text>
<text x="123.7" y="139.4">REGIN</text>
<text x="124.5" y="141.2">VBUS</text>
<text x="102.3" y="144.7">RX_SCI</text>
<text x="102.3" y="146.5">TX_SCI</text>
<text x="102.3" y="148.3">GPIO2/DSR_SCI</text>
<text x="125.4" y="144.7">VDD</text>
<text x="126" y="146.5">VIO</text>
<text x="102.3" y="151.8">GPIO0/DCD_SCI</text>
<text x="102.3" y="150">GPIO1/DTR_SCI</text>
<text x="117.8" y="151.8">nSUSP/RI_SCI</text>
<text x="117.8" y="150">nSUSP/RI_ECI</text>
<text x="124.7" y="155.4">nRST</text>
<text x="102.3" y="157.2">CTS_ECI</text>
<text x="102.3" y="158.9">RTS_ECI</text>
<text x="102.3" y="160.7">RX_ECI</text>
<text x="127.2" y="158.9">D-</text>
<text x="217.8" y="158.9">V+</text>
<text x="217.8" y="160.7">D-</text>
<text x="224.5" y="157.2">G1</text>
<text x="224.5" y="158.9">G2</text>
<text x="102.3" y="162.5">TX_ECI</text>
<text x="102.3" y="167.8">NC/DCD_ECI/VPP</text>
<text x="102.3" y="164.3">GPIO1/DSR_ECI</text>
<text x="102.3" y="166">GPIO0/DTR_ECI</text>
<text x="121.2" y="167.8">BOT_PAD</text>
<text x="125.3" y="166">GND</text>
<text x="126.7" y="162.5">D+</text>
<text x="217.8" y="162.5">D+</text>
<text x="217.8" y="164.3">ID</text>
<text x="217.8" y="166">G</text>
<text x="224.5" y="167.8">G4</text>
<text x="224.5" y="166">G3</text>
</g>
<g font-size="1.5">
<text x="182.8" y="18.8">VDD_FLASH</text>
<text x="41.8" y="29.5">VDD_1.8V</text>
<text x="50.7" y="29.5">VDD_FLASH</text>
<text x="86.3" y="29.5">VDD_1.8V</text>
<text x="118.3" y="29.5">VDD_FLASH</text>
<text x="229.9" y="34.8">VDD_FLASH</text>
<text x="41.8" y="57.9">VDD_1.8V</text>
<text x="50.7" y="57.9">VDD_FLASH</text>
<text x="86.3" y="57.9">VDD_1.8V</text>
<text x="118.3" y="57.9">VDD_FLASH</text>
<text x="107.6" y="89.9">VDD_3.3V</text>
<text x="224.5" y="84.6">VDD_FLASH</text>
<text x="101.9" y="93.5">VDD_FLASH</text>
<text x="98.7" y="97">VDD_1.8V</text>
<text x="136.6" y="123.7">VDD_1.8V</text>
<text x="228.1" y="195">Title</text>
<text x="235.2" y="196.8">PI4008_XS_R1.0</text>
<text x="228.1" y="200.3">Size</text>
<text x="229.9" y="202.1">A3</text>
<text x="235.2" y="200.3">Document Number</text>
<text x="235.2" y="202.1">P06.FLASH/UART</text>
<text x="286.8" y="200.3">Rev</text>
<text x="288.5" y="202.1">1.</text>
<text x="228.1" y="205.7">Date:</text>
<text x="237.4" y="205.7">Tuesday, February 02, 2016</text>
<text x="263.7" y="205.7">Sheet</text>
<text x="272.5" y="205.7">5</text>
<text x="277.9" y="205.7">of</text>
<text x="283.2" y="205.7">9</text>
</g>
<g font-size="1.5" fill="#000080">
<text x="187.4" y="24.8" transform="rotate(90 187.4 24.8)">R87</text>
<text x="190.9" y="24.8" transform="rotate(90 190.9 24.8)">R99</text>
<text x="194.5" y="24.8" transform="rotate(90 194.5 24.8)">R118</text>
<text x="198" y="24.8" transform="rotate(90 198 24.8)">R119</text>
<text x="46.9" y="31.9" transform="rotate(90 46.9 31.9)">C128</text>
<text x="55.8" y="31.9" transform="rotate(90 55.8 31.9)">C129</text>
<text x="101.3" y="33.4">U34</text>
<text x="187.4" y="33.7" transform="rotate(90 187.4 33.7)">10K(1005)</text>
<text x="190.9" y="33.7" transform="rotate(90 190.9 33.7)">10K(1005)</text>
<text x="194.5" y="33.7" transform="rotate(90 194.5 33.7)">10K(1005)</text>
<text x="198" y="33.7" transform="rotate(90 198 33.7)">10K(1005)</text>
<text x="46.9" y="40.8" transform="rotate(90 46.9 40.8)">100nF(1005)</text>
<text x="55.8" y="40.8" transform="rotate(90 55.8 40.8)">100nF(1005)</text>
<text x="206.2" y="39.6">U10</text>
<text x="110.2" y="45.8">TXBN0304RUTR(RUT)</text>
<text x="235.4" y="42.6" transform="rotate(90 235.4 42.6)">C39</text>
<text x="235.4" y="51.5" transform="rotate(90 235.4 51.5)">100nF(1005)</text>
<text x="206.2" y="55.8">EN25QH32A-104HID(SOP-8L_200mil)</text>
<text x="46.9" y="60.4" transform="rotate(90 46.9 60.4)">C131</text>
<text x="55.8" y="60.4" transform="rotate(90 55.8 60.4)">C130</text>
<text x="101.3" y="61.8">U35</text>
<text x="46.9" y="69.3" transform="rotate(90 46.9 69.3)">100nF(1005)</text>
<text x="55.8" y="69.3" transform="rotate(90 55.8 69.3)">100nF(1005)</text>
<text x="110.2" y="74.3">TXBN0304RUTR(RUT)</text>
<text x="200.9" y="89.4">J13</text>
<text x="117.3" y="96.5">J12</text>
<text x="117.3" y="107.4">2.54mm_1X3_Pin_Header</text>
<text x="200.9" y="103.8">2.54mm_2X4_Pin_Header</text>
<text x="143.3" y="131.2">R97</text>
<text x="101.3" y="133.9">U7</text>
<text x="143.3" y="133.3">0R(1005)</text>
<text x="76.5" y="143.6">R55</text>
<text x="87.1" y="143.6">0R(1005)</text>
<text x="173.1" y="143.9" transform="rotate(90 173.1 143.9)">C20</text>
<text x="176.7" y="143.9" transform="rotate(90 176.7 143.9)">C22</text>
<text x="183.8" y="143.9" transform="rotate(90 183.8 143.9)">C23</text>
<text x="189.1" y="143.9" transform="rotate(90 189.1 143.9)">C21</text>
<text x="194.5" y="143.9" transform="rotate(90 194.5 143.9)">C24</text>
<text x="202.7" y="143.6">BD3</text>
<text x="76.5" y="145.4">R56</text>
<text x="87.1" y="145.4">0R(1005)</text>
<text x="142.2" y="148.9">R58</text>
<text x="142.2" y="145.4">R98</text>
<text x="151.1" y="148.9">10K(1005)</text>
<text x="151.1" y="145.4">NC_10K(1005)</text>
<text x="173.1" y="149.3" transform="rotate(90 173.1 149.3)">10uF(1005)</text>
<text x="176.7" y="149.3" transform="rotate(90 176.7 149.3)">100nF(1005)</text>
<text x="183.8" y="149.3" transform="rotate(90 183.8 149.3)">100nF(1005)</text>
<text x="189.1" y="149.3" transform="rotate(90 189.1 149.3)">100nF(1005)</text>
<text x="194.5" y="149.3" transform="rotate(90 194.5 149.3)">10uF(1005)</text>
<text x="203.4" y="145.7" transform="rotate(90 203.4 145.7)">HB-1T1608-121JT(1608)</text>
<text x="142.2" y="154.3">R61</text>
<text x="142.2" y="150.7">R60</text>
<text x="151.1" y="154.3">10K(1005)</text>
<text x="151.1" y="150.7">10K(1005)</text>
<text x="154.7" y="155.2">L3</text>
<text x="156.5" y="154.8">CL-2M2012-900JT</text>
<text x="225.8" y="154.3">J4</text>
<text x="76.5" y="161.4">R63</text>
<text x="76.5" y="159.6">R62</text>
<text x="87.1" y="161.4">0R(1005)</text>
<text x="87.1" y="159.6">0R(1005)</text>
<text x="101.3" y="173.2">CP2105-F01-GM(QFN-24)</text>
<text x="178.9" y="170.3">D6</text>
<text x="179.6" y="171" transform="rotate(90 179.6 171)">RClamp0502B(SOT-523)</text>
<text x="203.8" y="170.3">ED1</text>
<text x="204.5" y="171" transform="rotate(90 204.5 171)">PESD0402-060</text>
<text x="214.6" y="170.3">USB-MINI-AB-RA</text>
</g>
<g font-size="1.5" fill="#f00">
<text x="67.7" y="39.4">{2} SPI_FLASH_CLK</text>
<text x="68.8" y="37.6">{2} SPI_FLASH_SS</text>
<text x="121.2" y="38.3">SPI_FLASH_IO33_CLK</text>
<text x="121.2" y="36.5">SPI_FLASH_IO33_SS</text>
<text x="156.8" y="41.8">SPI_FLASH_IO33_SS</text>
<text x="156.8" y="45.4">SPI_FLASH_IO33_MOSI_DQ0</text>
<text x="156.8" y="47.2">SPI_FLASH_IO33_MISO_DQ1</text>
<text x="156.8" y="43.6">SPI_FLASH_IO33_CLK</text>
<text x="156.8" y="49">SPI_FLASH_IO33_DQ2</text>
<text x="156.8" y="50.7">SPI_FLASH_IO33_DQ3</text>
<text x="121.2" y="65">SPI_FLASH_IO33_MOSI_DQ0</text>
<text x="62.6" y="66.1">{2} SPI_FLASH_MOSI_DQ0</text>
<text x="62.6" y="67.8">{2} SPI_FLASH_MISO_DQ1</text>
<text x="67.6" y="69.6">{2} SPI_FLASH_DQ2</text>
<text x="67.6" y="71.4">{2} SPI_FLASH_DQ3</text>
<text x="121.2" y="66.7">SPI_FLASH_IO33_MISO_DQ1</text>
<text x="121.2" y="68.5">SPI_FLASH_IO33_DQ2</text>
<text x="121.2" y="70.3">SPI_FLASH_IO33_DQ3</text>
<text x="176.4" y="91.6">SPI_FLASH_IO33_MOSI_DQ0</text>
<text x="176.4" y="95.2">SPI_FLASH_IO33_DQ2</text>
<text x="176.4" y="93.4">SPI_FLASH_IO33_MISO_DQ1</text>
<text x="208.4" y="95.2">SPI_FLASH_IO33_SS</text>
<text x="176.4" y="97">SPI_FLASH_IO33_DQ3</text>
<text x="208.4" y="97">SPI_FLASH_IO33_CLK</text>
<text x="53.3" y="146.1">{2} UART0_RXD</text>
<text x="53.7" y="144.3">{2} UART0_TXD</text>
<text x="53.7" y="160.3">{2} UART1_TXD</text>
<text x="53.3" y="162.1">{2} UART1_RXD</text>
</g>
<g font-size="1.5" fill="#00f">
<text x="202.3" y="92.4" transform="rotate(90 202.3 92.4)">2.54mm</text>
<text x="117.8" y="98.7" transform="rotate(90 117.8 98.7)">2.54mm</text>
</g>
<g font-size="1.3">
<text x="30.7" y="1.4">5</text>
<text x="88.7" y="1.4">4</text>
<text x="146.8" y="1.4">3</text>
<text x="204.9" y="1.4">2</text>
<text x="263" y="1.4">1</text>
<text x=".5" y="28.4">D</text>
<text x="292.6" y="28.4">D</text>
<text x=".5" y="79.4">C</text>
<text x="292.6" y="79.4">C</text>
<text x=".5" y="130.5">B</text>
<text x="292.6" y="130.5">B</text>
<text x=".5" y="181.5">A</text>
<text x="292.6" y="181.5">A</text>
<text x="30.7" y="207.4">5</text>
<text x="88.7" y="207.4">4</text>
<text x="146.8" y="207.4">3</text>
<text x="204.9" y="207.4">2</text>
<text x="263" y="207.4">1</text>
</g>
</svg>
